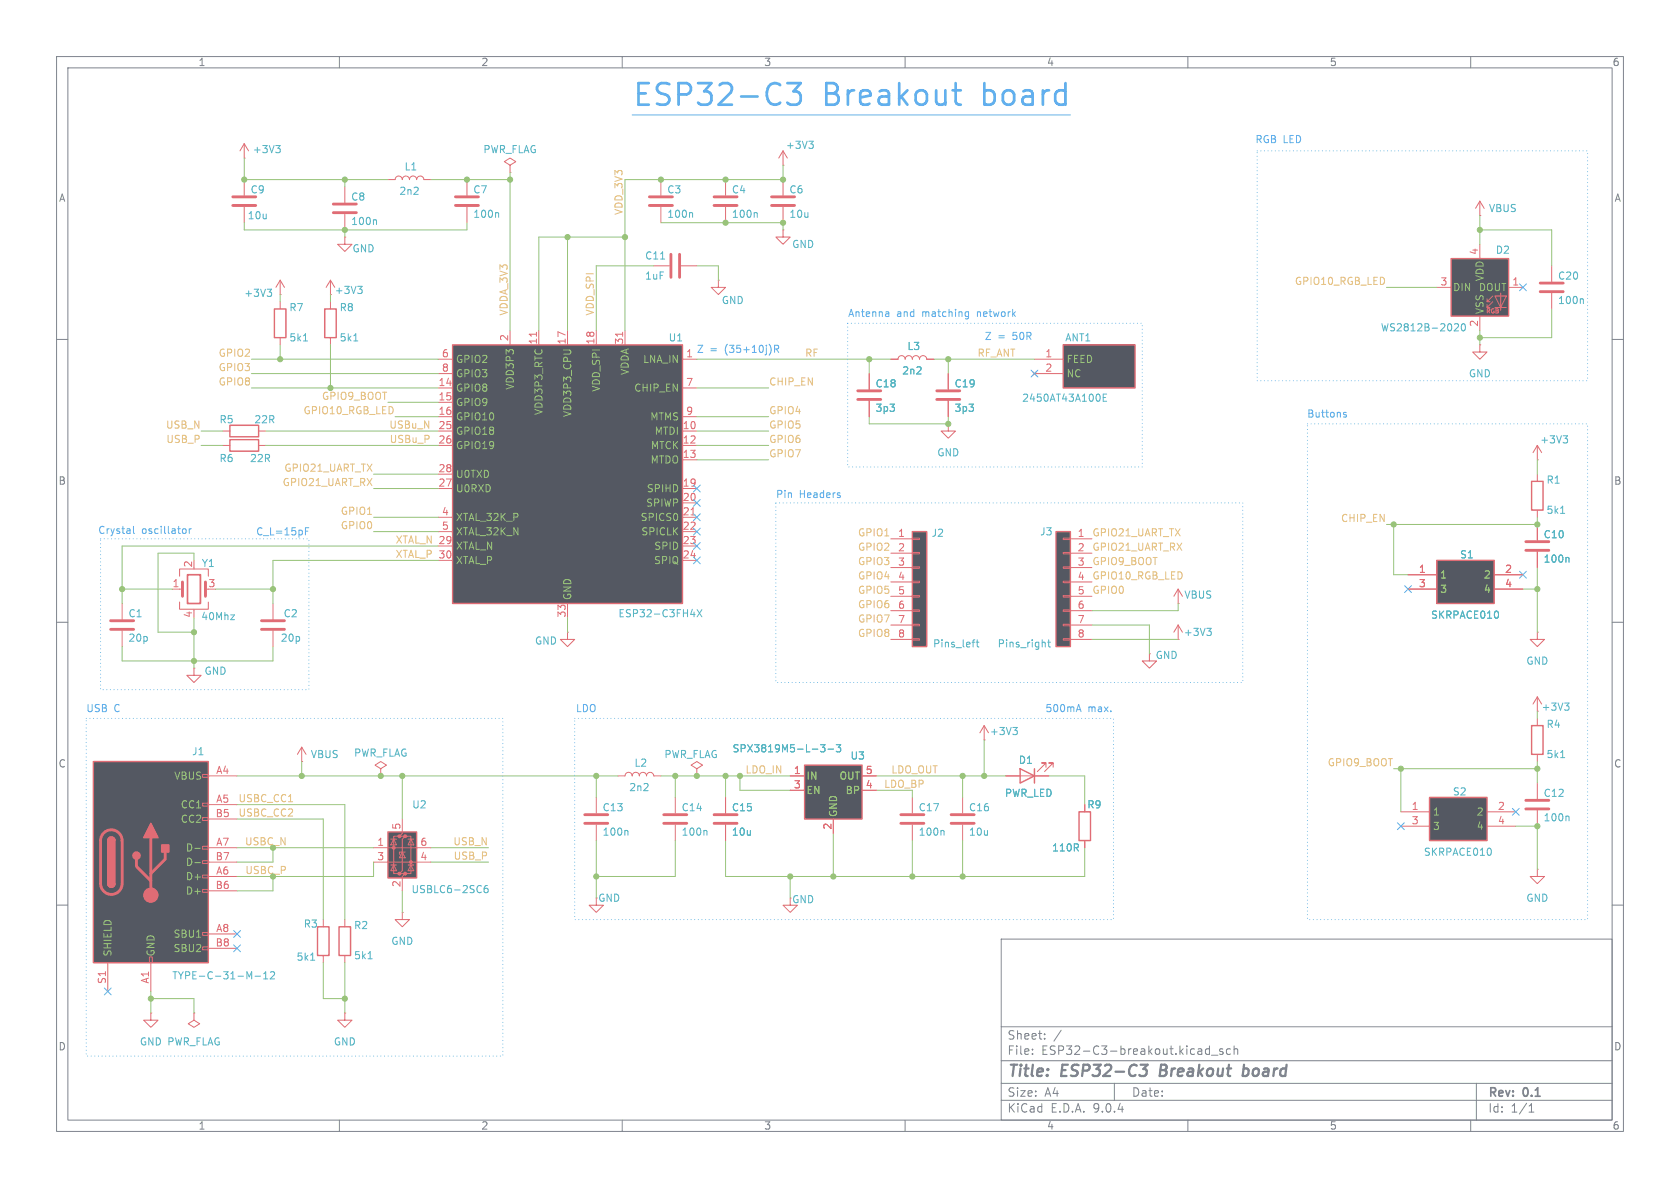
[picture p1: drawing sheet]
<svg xmlns="http://www.w3.org/2000/svg" width="297mm" height="210mm" viewBox="0 0 297 210" stroke-linecap="round" stroke-linejoin="round" font-family="sans-serif">
<g fill="none" stroke="#7f848e" stroke-width=".18">
<path d="M10 10h277v190h-277zM12 12h273v186h-273zM60 10v2M110 10v2M160 10v2M210 10v2M260 10v2M10 60h2M285 60h2M10 110h2M285 110h2M10 160h2"/>
<path d="M177 166h108v32h-108zM285 160h2M60 198v2M110 198v2M160 198v2M177 194.5h108M177 191.5h108M177 187.5h108M177 181.5h108M182.5 186.3v.1M182.5 185.5v.1M184.7 183.6v.1"/>
<path d="M184.7 182.8v.1M187.6 182.1l-1.3 2M197 191.5v3M210 198v2M213.2 186.3h.6M213.2 185.5h.6M213.8 184.9v1.5M214.2 186.5h1.1M216.2 185.5l-.4-.1-.2 .2 .1 .2 .5 .2v.3h-.6M217.5 185.5l-.4-.1-.3 .3v.4l.2 .2h.5M218.2 185.5l.2-.1 .3 .1 .1 .9M218.2 184.9v1.5"/>
<path d="M260 198v2M261 191.5v6.5M270.3 196.6h.9M270.3 195.5l.4-.4v1.5"/>
</g>
<path d="M201.6 188.2h1.3l-.8 .8h.3l.3 .2v.6l-.4 .4h-.6M205.3 188.2l-.3 2h.8M219.8 189l.2-.1 .6 .1M219.9 188.2l-.2 2M220.6 190a.66 .66 0 0 1-.9 .1" fill="none" stroke="#7f848e" stroke-width=".4"/>
<path d="M142.2 135.3h10.2v9.5h-10.2z" fill="#545862"/>
<path d="M142.2 135.3h10.2v9.5h-10.2zM180.3 135.9l2.6 1.3-2.6 1.2zM182.9 135.9v2.5M190.8 143.5h2v5.1h-2z" fill="none" stroke="#e06c75" stroke-width=".25"/>
<g fill="none" stroke="#e06c75" stroke-width=".18">
<path d="M167.6 74.9v1.3h1.3l-1.3 1.3-1.2-1.3h1.2M167.6 74.9h.1M34.3 118.1v1.3h1.3l-1.3 1.3-1.3-1.3h1.3M34.3 118.1h.1M139.7 137.2h2.5M139.7 139.7h2.5M152.4 137.2h2.5M152.4 139.7h2.5M174 130.8h.1M174 128.3l-.8 1.2M174 128.3l.8 1.2M174 128.3v2.5"/>
<path d="M177.8 137.2h7.6M184.9 135.6v-.7h-.8h.8l-1.5 1.5M186.2 135.6v-.7h-.8h.8l-1.5 1.5M147.3 144.8v2.5M161.3 141v2.8M161.3 145.8v2.8M170.2 141v2.8M170.2 145.8v2.8M191.8 148.6v1.3M26.7 179.1v1.2h1.2l-1.2 1.3-1.3-1.3h1.3M26.7 179.1h.1M34.3 179.1v1.2l-1 .7 1 .6 1-.6-1-.7"/>
<path d="M34.3 179.1h.1M61 179.1v1.2h1.2l-1.2 1.3-1.3-1.3h1.3M61 179.1h.1"/>
</g>
<path d="M145.1 131.6h.7l-.4 .5 .4 .1v.6l-.2 .1-.5-.1M146.4 132.4h1M147.8 131.6h.8l-.4 .5 .4 .1v.6l-.2 .1-.6-.1M179.1 128.6h.7l-.4 .5M179.6 129.1l.2 .2v.3l-.2 .3M166.7 146.8l.2 .2v.6" fill="none" stroke="#56b6c2" stroke-width=".18"/>
<path d="M159.3 144h4M159.3 145.5h4M168.1 144h4.1M168.1 145.5h4.1" fill="none" stroke="#e06c75" stroke-width=".51"/>
<path d="M16.5 134.6h20.3v35.6h-20.3z" fill="#545862"/>
<g fill="none" stroke="#e06c75" stroke-width=".18">
<path d="M261.6 38.1h.1M261.6 35.6l-.7 1.2M261.6 35.6l.8 1.2M261.6 35.6v2.5M274.3 47v2.8M274.3 51.8v2.8M261.6 61v1.2h1.3l-1.3 1.3-1.3-1.3h1.3M261.6 61h.1M48.3 106.7v2.8M48.3 111.5v2.8M35.8 136.9h1v.5h-1zM36.8 137.2h5.1"/>
<path d="M53.3 134.6h.1M53.3 132.1l-.7 1.3M53.3 132.1l.8 1.3M53.3 132.1v2.5M67.3 135.9l1-.6-1-.7-1 .7 1 .6v1.3M67.3 137.2h.1M35.8 142h1v.5h-1zM35.8 144.5h1v.5h-1zM35.8 149.6h1v.5h-1zM35.8 152.1h1v.6h-1zM35.8 154.7h1v.5h-1zM35.8 157.2h1v.5h-1z"/>
<path d="M36.8 142.2h5.1M36.8 144.8h5.1M36.8 149.9h5.1M36.8 152.4h5.1M36.8 154.9h5.1M36.8 157.5h5.1M128.3 141v2.8M128.3 145.8v2.8M139.7 158.8v1.2h1.3l-1.3 1.3-1.3-1.3h1.3M19 170.2v5.1M26.4 169.2h.5v1h-.5zM26.7 170.2v5.1"/>
<path d="M35.8 164.8h1v.6h-1zM35.8 167.4h1v.5h-1zM36.8 165.1h5.1M36.8 167.6h5.1M57.1 162.6v1.2M57.1 168.9v1.3M61 162.6v1.2M61 168.9v1.3M71.1 161.3v1.3h1.3l-1.3 1.2-1.3-1.2h1.3M71.1 161.3h.1"/>
</g>
<path d="M16.5 134.6h20.3v35.6h-20.3zM19 148.6a.64 .64 0 0 1 .7-.6 .64 .64 0 0 1 .6 .6M19 156.2a.64 .64 0 0 0 .7 .6 .64 .64 0 0 0 .6-.6M56.1 163.8h2.1v5.1h-2.1zM59.9 163.8h2.1v5.1h-2.1z" fill="none" stroke="#e06c75" stroke-width=".25"/>
<path d="M272.3 50h4.1M272.3 51.6h4.1M46.2 109.7h4.1M46.2 111.3h4.1M18.3 147.3a1.9 1.9 0 0 1 2.1-.5 1.9 1.9 0 0 1 1.2 1.8v7.6a1.91 1.91 0 0 1-1.9 1.9 1.91 1.91 0 0 1-1.9-1.9v-7.8l.2-.6zM24.1 151.9v1.3l2.6 2.5M26.7 148.1v10.1M29.2 150.6v1.3l-2.5 2.5M126.2 144h4.1M126.2 145.5h4.1" fill="none" stroke="#e06c75" stroke-width=".51"/>
<g fill="#e06c75" stroke="#e06c75" stroke-width=".25">
<path d="M19 148.6h1.3v7.6h-1.3z"/>
<path d="M19.2 148.1a.64 .64 0 0 1 .7-.1 .64 .64 0 0 1 .4 .6h-1.3z"/>
<path d="M19 156.2h1.3a.64 .64 0 0 1-.6 .6 .64 .64 0 0 1-.7-.6z"/>
<path d="M26.7 145.5l1.2 2.6h-2.5z"/>
<path d="M28.6 149.4h1.2v1.2h-1.2z"/>
<circle cx="24.1" cy="151.3" r=".63"/>
</g>
<circle cx="26.7" cy="158.2" r="1.27" fill="#e06c75" stroke="#e06c75" stroke-width=".18"/>
<path d="M34.4 150h1M34.4 152.5h1" fill="none" stroke="#98c379" stroke-width=".18"/>
<path d="M279.7 52.8l.2 .2v.7M45.1 172.6h1M46.6 173h.7M46.6 172.1l.4-.3v1.2M47.8 171.9l.5-.1 .2 .3-.7 .9h.7M54.9 169.7h.7M65.1 169.5h.7" fill="none" stroke="#56b6c2" stroke-width=".18"/>
<path d="M256.5 45.7h10.2v10.2h-10.2z" fill="#545862"/>
<g fill="none" stroke="#e06c75" stroke-width=".18">
<path d="M254 50.8h2.5M261.6 43.2v2.5M261.6 55.9v2.5M262.9 53.3h.5M262.9 54.4h.5M263.9 52.3l-1 1v-.5M263.9 53.3l-1 1.1v-.6M264.3 52.3h2l-1 2.1zM264.3 54.4h2M265.3 51.8v3.1M266.7 50.8h2.5M271.8 78.7l-.8 1.3"/>
<path d="M271.8 78.7l.7 1.3M271.8 78.7v2.6M271.8 81.3h.1M271.8 83.8v1.3M271.8 90.2v1.2M271.8 92.7v2.8M271.8 97.5v2.8M271.8 111.8v1.2h1.2l-1.2 1.3-1.3-1.3h1.3M271.8 111.8h.1M109.2 137.2h1.3a.64 .64 0 0 1 .6-.7 .64 .64 0 0 1 .7 .7 .64 .64 0 0 1 .6-.7 .64 .64 0 0 1 .6 .7 .64 .64 0 0 1 .7-.7 .64 .64 0 0 1 .6 .7 .64 .64 0 0 1 .6-.7 .64 .64 0 0 1 .7 .7h1.2M105.4 158.8v1.2h1.3l-1.3 1.3-1.3-1.3h1.3M105.4 141v2.8"/>
<path d="M105.4 145.8v2.8M119.4 141v2.8M119.4 145.8v2.8"/>
</g>
<path d="M256.5 45.7h10.2v10.2h-10.2zM270.8 85.1h2v5.1h-2z" fill="none" stroke="#e06c75" stroke-width=".25"/>
<path d="M257.1 57.3l.5-.1 .3 .4-.8 .9h.8M258.5 57.3l.1-.1a.68 .68 0 0 1 .5 .7 .68 .68 0 0 1-.5 .6l-.1-.1-.2-.4zM276.3 77h.8l-.4 .5M276.9 77.5l.2 .3v.3l-.2 .2M275.9 90.7h.7M277.2 98.5l.2 .2v.7M110.8 146.8l.2 .2v.6M124.8 146.8l.2 .2v.6" fill="none" stroke="#56b6c2" stroke-width=".18"/>
<path d="M269.7 95.8h4.1M269.7 97.3h4.1M103.4 144h4M103.4 145.5h4M117.3 144h4.1M117.3 145.5h4.1" fill="none" stroke="#e06c75" stroke-width=".51"/>
<path d="M68.6 147.1h5.1v8.1h-5.1z" fill="#545862"/>
<g fill="#e06c75" stroke="#e06c75" stroke-width=".18">
<circle cx="69.6" cy="149.9" r=".25"/>
<circle cx="70.6" cy="147.8" r=".25"/>
<circle cx="70.6" cy="154.4" r=".25"/>
<circle cx="71.6" cy="147.8" r=".25"/>
<circle cx="71.6" cy="154.4" r=".25"/>
<circle cx="72.6" cy="152.4" r=".25"/>
</g>
<g fill="none" stroke="#e06c75" stroke-width=".18">
<path d="M116.8 31.8v2.7M116.8 36.6v2.8M115.6 47h2.8M120.4 47h2.8M100.3 111.8v1.2h1.3l-1.3 1.3-1.2-1.3h1.2M100.3 111.8h.1M123.2 135.9l1-.6-1-.7-1 .7 1 .6v1.3M123.2 137.2h.1M66 149.9h10.2M66 152.4h10.2M69.1 152.9h1M69.1 148.3h1"/>
<path d="M69.6 148.3l.5 1.1h-1zM69.6 152.9l.5 1h-1zM70.6 147.8h-1v6.6h1M71.1 144.8v2.5l-.5 .5h1l-.5 .5v5.6l-.5 .5h1l-.5 .5v2.6M71.1 150.6l.5 1h-1zM71.6 150.6h-1v.4M71.6 147.8h1v6.6h-1M72.1 152.9h1.1M72.1 148.3h1.1M72.6 148.3l.6 1.1h-1.1zM72.6 152.9l.6 1h-1.1z"/>
</g>
<path d="M68.6 147.1h5.1v8.1h-5.1z" fill="none" stroke="#e06c75" stroke-width=".25"/>
<path d="M122.3 37.6l.1 .2v.6M116.8 45.8h.7M86.2 156.5l-.4 .1a.86 .86 0 0 0 0 1.2l.4-.1 .1-.4-.2-.3h-.3l-.2 .3" fill="none" stroke="#56b6c2" stroke-width=".18"/>
<path d="M114.8 34.8h4.1M114.8 36.3h4.1M118.6 45v4M120.1 45v4" fill="none" stroke="#e06c75" stroke-width=".51"/>
<path d="M80 61h40.6v45.7h-40.6z" fill="#545862"/>
<path d="M80 61h40.6v45.7h-40.6zM270.8 128.3h2v5.1h-2z" fill="none" stroke="#e06c75" stroke-width=".25"/>
<g fill="none" stroke="#e06c75" stroke-width=".18">
<path d="M68.6 31.8h1.2a.64 .64 0 0 1 .7-.7 .64 .64 0 0 1 .6 .7 .64 .64 0 0 1 .7-.7 .64 .64 0 0 1 .6 .7 .64 .64 0 0 1 .6-.7 .64 .64 0 0 1 .7 .7 .64 .64 0 0 1 .6-.7 .64 .64 0 0 1 .6 .7h1.3M82.5 31.8v2.7M82.5 36.6v2.8M90.2 29.2l1-.6-1-.7-1 .7 1 .6v1.3M90.2 30.5h.1M90.2 58.4v2.6M94.8 58.7v.7M95.2 58.4v2.6M100.3 58.4v2.6M105.4 58.4v2.6M110.1 58.7v.7M110.5 58.4v2.6"/>
<path d="M77.5 63.5h2.5M77.5 66h2.5M77.5 68.6h2.5M77.5 71.1h2.5M77.5 73.7h2.5M77.5 76.2h2.5M77.5 78.7h2.5M120.6 63.5h2.6M120.6 68.6h2.6M120.6 73.7h2.6M120.6 76.2h2.6M120.6 78.7h2.6"/>
<path d="M77.5 83.8h2.5M77.5 86.4h2.5M77.5 91.4h2.5M77.5 94h2.5M77.5 96.5h2.5M77.5 99.1h2.5M120.6 86.4h2.6M120.6 91.4h2.6M120.6 94h2.6M120.6 96.5h2.6M120.6 99.1h2.6M120.6 81.3h2.6"/>
<path d="M120.6 88.9h2.6M122.2 91h.7M100.3 106.7v2.5M271.8 125.7h.1M271.8 123.2l-.8 1.3M271.8 123.2l.7 1.3M271.8 123.2v2.5M271.8 127v1.3M271.8 133.4v1.2M271.8 153.7v1.2h1.2l-1.2 1.3-1.3-1.3h1.3M271.8 153.7h.1"/>
</g>
<path d="M88 37.6l.2 .2v.6M122.1 108.6h.8M122.7 108.2v.8M123.2 107.8l.9 1.2M124.1 107.8l-.9 1.2M275.9 133.9h.7M276.6 124.3h.8l-.4 .5M277.1 124.8l.3 .2v.3l-.3 .2" fill="none" stroke="#56b6c2" stroke-width=".18"/>
<path d="M80.5 34.8h4.1M80.5 36.3h4.1" fill="none" stroke="#e06c75" stroke-width=".51"/>
<path d="M254 99.1h10.2v7.6h-10.2z" fill="#545862"/>
<path d="M254 99.1h10.2v7.6h-10.2z" fill="none" stroke="#e06c75" stroke-width=".25"/>
<path d="M248.9 101.6h5.1M248.9 104.1h5.1M264.2 101.6h5M264.2 104.1h5" fill="none" stroke="#e06c75" stroke-width=".18"/>
<path d="M264.9 108.3v.7" fill="none" stroke="#56b6c2" stroke-width=".18"/>
<path d="M252.7 141h10.2v7.6h-10.2z" fill="#545862"/>
<path d="M252.7 141h10.2v7.6h-10.2z" fill="none" stroke="#e06c75" stroke-width=".25"/>
<path d="M203.2 115.6v1.2h1.3l-1.3 1.3-1.3-1.3h1.3M203.2 115.6h.1M271.8 138.4v2.8M247.6 143.5h5.1M247.6 146.1h5.1M262.9 143.5h5.1M262.9 146.1h5.1M271.8 143.3v2.8" fill="none" stroke="#e06c75" stroke-width=".18"/>
<path d="M263.6 150.2v.8M277.2 144.3l.2 .1v.7" fill="none" stroke="#56b6c2" stroke-width=".18"/>
<path d="M269.7 141.5h4.1M269.7 143h4.1" fill="none" stroke="#e06c75" stroke-width=".51"/>
<path d="M186.7 94h2.5v20.3h-2.5z" fill="#545862"/>
<path d="M186.7 94h2.5v20.3h-2.5z" fill="none" stroke="#e06c75" stroke-width=".25"/>
<g fill="none" stroke="#e06c75" stroke-width=".18">
<path d="M188 95.1h1.2v.3h-1.2zM188 97.7h1.2v.2h-1.2zM189.2 95.3h3.8M189.2 97.8h3.8M188 100.2h1.2v.3h-1.2zM188 102.7h1.2v.3h-1.2zM188 105.3h1.2v.2h-1.2zM188 107.8h1.2v.3h-1.2zM188 110.4h1.2v.2h-1.2zM188 112.9h1.2v.3h-1.2zM189.2 100.3h3.8M189.2 102.9h3.8"/>
<path d="M189.2 105.4h3.8M189.2 108h3.8M189.2 110.5h3.8M189.2 113h3.8M208.3 106.7h.1M208.3 113h.1M208.3 104.1l-.8 1.3M208.3 104.1l.7 1.3M208.3 104.1v2.6M208.3 110.5v2.5M208.3 110.5l-.8 1.3M208.3 110.5l.7 1.3"/>
</g>
<path d="M184.6 113.5l.2 .2v.7M185.2 113.5h.5M185.4 113.1v1.1l.3 .2M213.3 111.1h.8l-.4 .5M213.9 111.6l.2 .2v.3l-.2 .2" fill="none" stroke="#56b6c2" stroke-width=".18"/>
<path d="M161.3 94h2.5v20.3h-2.5z" fill="#545862"/>
<path d="M57.4 54.6h2v5.1h-2zM40.6 77.7h5.1v2.1h-5.1zM161.3 94h2.5v20.3h-2.5z" fill="none" stroke="#e06c75" stroke-width=".25"/>
<g fill="none" stroke="#e06c75" stroke-width=".18">
<path d="M43.2 31.8v2.7M43.2 36.6v2.8M128.3 31.8v2.7M128.3 36.6v2.8M138.4 31.8v2.7M138.4 36.6v2.8M58.4 53.3v1.3M58.4 59.7v1.3M138.4 40.6v1.3h1.3l-1.3 1.3-1.2-1.3h1.2M138.4 40.6h.1M39.4 78.7h1.2M45.7 78.7h1.3"/>
<path d="M157.5 95.3h3.8M157.5 97.8h3.8M161.3 95.1h1.3v.3h-1.3zM161.3 97.7h1.3v.2h-1.3zM21.6 106.7v2.8M21.6 111.5v2.8M30.5 104.1h1.8M31.7 101.9v-1.3h5.1v1.3M31.7 106.4v1.3h5.1v-1.3M34.3 107.7v.3M157.5 100.3h3.8M157.5 102.9h3.8"/>
<path d="M157.5 105.4h3.8M157.5 108h3.8M157.5 110.5h3.8M157.5 113h3.8M161.3 100.2h1.3v.3h-1.3zM161.3 102.7h1.3v.3h-1.3zM161.3 105.3h1.3v.2h-1.3zM161.3 107.8h1.3v.3h-1.3zM161.3 110.4h1.3v.2h-1.3zM161.3 112.9h1.3v.3h-1.3z"/>
</g>
<path d="M133.7 37.6l.2 .2v.6M62.5 60.3h.8M40.8 108.7h.7l-.7 .8h.7M171.9 113.5h.4M172.2 113.1h.1M172.6 113.5h.5M172.8 113.1v1.1l.3 .2" fill="none" stroke="#56b6c2" stroke-width=".18"/>
<path d="M41.1 34.8h4.1M41.1 36.3h4.1M126.2 34.8h4.1M126.2 36.3h4.1M136.4 34.8h4.1M136.4 36.3h4.1M19.6 109.7h4M19.6 111.3h4M32.3 102.9v2.5M36.3 102.9v2.5" fill="none" stroke="#e06c75" stroke-width=".51"/>
<path d="M33.1 101.6h2.3v5.1h-2.3z" fill="none" stroke="#e06c75" stroke-width=".3"/>
<path d="M188 61h12.7v7.6h-12.7z" fill="#545862"/>
<path d="M48.5 54.6h2v5.1h-2zM40.6 75.2h5.1v2h-5.1zM188 61h12.7v7.6h-12.7z" fill="none" stroke="#e06c75" stroke-width=".25"/>
<g fill="none" stroke="#e06c75" stroke-width=".18">
<path d="M43.2 27.9h.1M43.2 25.4l-.8 1.3M43.2 25.4l.7 1.3M43.2 25.4v2.5M61 33v2.8M61 37.8v2.8M138.4 29.2h.1M138.4 26.7l-.7 1.2M138.4 26.7l.8 1.2M138.4 26.7v2.5M49.5 52.1h.1M49.5 49.5l-.7 1.3"/>
<path d="M49.5 49.5l.8 1.3M49.5 49.5v2.6M49.5 53.3v1.3M49.5 59.7v1.3M58.4 52.1h.1M58.4 49.5l-.7 1.3M58.4 49.5l.8 1.3M58.4 49.5v2.6M61 41.9v1.3h1.2l-1.2 1.3-1.3-1.3h1.3M61 41.9h.1M127 49.5v1.3h1.3l-1.3 1.3-1.3-1.3h1.3M127 49.5h.1"/>
<path d="M39.4 76.2h1.2M45.7 76.2h1.3M153.7 66v2.8M153.7 70.9v2.8M157.5 63.5h1.2a.64 .64 0 0 1 .7-.6 .64 .64 0 0 1 .6 .6 .64 .64 0 0 1 .7-.6 .64 .64 0 0 1 .6 .6 .64 .64 0 0 1 .6-.6 .64 .64 0 0 1 .7 .6 .64 .64 0 0 1 .6-.6 .64 .64 0 0 1 .6 .6h1.3M167.6 66v2.8M167.6 70.9v2.8M182.5 65.7l.8 .7M182.9 63.5h5.1M182.9 66h5.1M183.3 65.7l-.8 .7M271.8 92.7v2.8"/>
<path d="M271.8 97.5v2.8M248.9 101.6h5.1M248.9 104.1h5.1M264.2 101.6h5M264.2 104.1h5M139.7 137.2h2.5M139.7 139.7h2.5M152.4 137.2h2.5M152.4 139.7h2.5M177.8 137.2h2.5M182.9 137.2h2.5M128.3 141v2.8"/>
<path d="M128.3 145.8v2.8M147.3 144.8v2.5M191.8 148.6v1.3"/>
</g>
<g fill="none" stroke="#56b6c2" stroke-width=".18">
<path d="M48.8 25.7h.7l-.4 .5M49.3 26.2l.2 .3v.3l-.2 .2M66.4 38.8l.2 .2v.7M143 25h.8l-.4 .4M143.5 25.4l.3 .3v.3l-.3 .2M47.2 51.1h.8l-.4 .5M47.8 51.6l.2 .3v.3l-.2 .2M63.2 50.6h.8l-.4 .5M63.8 51.1l.2 .2v.3l-.2 .3M53.6 60.3h.8M195 70.3h.5M195.6 69.7h-.6v1.2h.6"/>
<path d="M277.2 98.5l.2 .2v.7M264.9 108.3v.7M145.1 131.6h.7l-.4 .5 .4 .1v.6l-.2 .1-.5-.1M146.4 132.4h1M147.8 131.6h.8l-.4 .5 .4 .1v.6l-.2 .1-.6-.1"/>
</g>
<path d="M58.9 36.1h4.1M58.9 37.6h4.1M151.6 69.1h4.1M151.6 70.6h4.1M165.6 69.1h4.1M165.6 70.6h4.1" fill="none" stroke="#e06c75" stroke-width=".51"/>
<g fill="none" stroke="#61afef" stroke-width=".18">
<path d="M111.8 20.3h77.4M157 55.1l.1 .2v.7M157.1 55.9l-.4 .1M157.1 55.4l-.4 .1M170.7 55.9h.5M170.7 55.2h.5M171.2 55.1v1l-.1 .2-.3 .1M268.6 50.2l1.2 1.2M269.8 50.2l-1.2 1.2M136.9 61.7l.6-.1 .2-.1-.1-.3-.7-.2v1.3M137.2 61.7l.5 .6M182.3 65.4l1.2 1.2"/>
<path d="M183.5 65.4l-1.2 1.2M237.5 73.1l.6 .4-.2 .2h-.4M238 72.9h-.3l-.2 .2M23.6 93v1.1l.2 .2M32.5 93.5h.3l.1 .2v.5l-.4 .1M33.5 93.5v.8M33.8 93.5l-.3 .2M54 93.9h.4M54 93.3h.6M122.6 88.3l1.2 1.2M122.6 98.5l1.2 1.2M122.6 95.9l1.2 1.2"/>
<path d="M122.6 93.4l1.2 1.2M122.6 90.8l1.2 1.2M122.6 85.8l1.2 1.2M123.8 88.3l-1.2 1.2M123.8 98.5l-1.2 1.2M123.8 95.9l-1.2 1.2M123.8 93.4l-1.2 1.2M123.8 90.8l-1.2 1.2M123.8 85.8l-1.2 1.2M148.5 87.6v.3M248.3 103.5l1.2 1.2M249.5 103.5l-1.2 1.2"/>
<path d="M268.6 101l1.2 1.2M269.8 101l-1.2 1.2M190.4 125.4h.6M190.7 124.5l.4 1.3M247 145.4l1.3 1.3M248.3 145.4l-1.3 1.3M267.4 142.9l1.2 1.2M268.6 142.9l-1.2 1.2M18.4 174.7l1.3 1.2M19.7 174.7l-1.3 1.2M41.3 167l1.2 1.2M41.3 164.5l1.2 1.2"/>
<path d="M42.5 167l-1.2 1.2M42.5 164.5l-1.2 1.2"/>
</g>
<g fill="none" stroke="#98c379" stroke-width=".18">
<path d="M43.2 39.4v1.2h39.3v-1.2M43.2 27.9v3.9h25.4M61 31.8v1.2M76.2 31.8h14M90.2 30.5v27.9M116.8 39.4h21.6v1.2M138.4 29.2v2.6h-27.9v26.6M261.6 38.1v5.1M49.5 52.1v1.2M58.4 52.1v1.2M61 40.6v1.3M100.3 41.9v16.5"/>
<path d="M110.5 41.9h-15.3v16.5M115.6 47h-10.2v11.4M123.2 47h3.8v2.5M245.1 50.8h8.9M261.6 40.6h12.7v6.4M261.6 58.4v2.6M274.3 54.6v5.1h-12.7M35.6 76.2h3.8M35.6 78.7h3.8M44.4 63.5h33.1M44.4 68.6h33.1M44.4 66h33.1"/>
<path d="M47 76.2h30.5M47 78.7h30.5M49.5 61v2.5M58.4 61v7.6M68.6 71.1h8.9M69.8 73.7h7.7M123.2 76.2h12.7M123.2 78.7h12.7M123.2 73.7h12.7M123.2 63.5h34.3M123.2 68.6h12.7M153.7 73.7v1.2h13.9v-1.2"/>
<path d="M153.7 63.5v2.5M165.1 63.5h17.8M167.6 63.5v2.5M34.3 99.1v-1.3h-6.4v14h6.4M66 83.8h11.5M66 86.4h11.5M66 94h11.5M66 91.4h11.5M77.5 99.1h-29.2v7.6M77.5 96.5h-55.9v10.2M123.2 81.3h12.7M246.4 92.7v8.9h2.5"/>
<path d="M271.8 91.4v1.3h-26.7M271.8 81.3v2.5M21.6 114.3v2.5h26.7v-2.5M21.6 104.1h8.9M34.3 109.2v8.9M38.1 104.1h10.2M100.3 109.2v2.6M193 110.5h10.2v5.1M193 113h15.3M208.3 106.7v1.3h-15.3M269.2 104.1h2.6M271.8 100.3v11.5"/>
<path d="M41.9 137.2h67.3M53.3 134.6v2.6M71.1 137.2v7.6M105.4 137.2v3.8M116.8 137.2h22.9M119.4 137.2v3.8M128.3 137.2v3.8M130.8 137.2v2.5h8.9M154.9 137.2h22.9M154.9 139.7h6.4v1.3M170.2 137.2v3.8M174 130.8v6.4"/>
<path d="M185.4 137.2h6.4v5M246.4 135.9h25.4M247.6 135.9v7.6M271.8 125.7v1.3M271.8 134.6v3.8M41.9 142.2h19.1v20.4M41.9 149.9h24.1M41.9 144.8h15.2v17.8M48.3 149.9v2.5h-6.4M48.3 154.9v2.6h-6.4M66 152.4v2.5h-24.1M71.1 157.5v3.8"/>
<path d="M76.2 149.9h10.2M76.2 152.4h10.2M105.4 148.6v10.2M119.4 148.6v6.3h-14M128.3 148.6v6.3h63.5v-5M139.7 154.9v3.9M147.3 147.3v7.6M161.3 148.6v6.3M170.2 148.6v6.3M268 146.1h3.8v7.6M26.7 176.5h7.6v2.6M26.7 175.3v3.8"/>
<path d="M57.1 170.2v6.3h3.9M61 170.2v8.9"/>
</g>
<path d="M139.2 14.7h2.4l-1.3 1.4a1.03 1.03 0 0 1 1.3 .8v.9l-.4 .5-.4 .2h-1.1l-.5-.4M168.4 16h1.5M168.9 14.7v3.3l.2 .3 .8 .2" fill="none" stroke="#61afef" stroke-width=".48"/>
<path d="M222.2 26.7h58.5v40.6h-58.5zM149.9 57.2h52v25.4h-52zM231.1 74.9h49.6v87.7h-49.6zM17.8 95.3h36.8v26.6h-36.8zM137.2 88.9h82.5v31.8h-82.5zM15.2 127h73.7v59.7h-73.7zM101.6 127h95.2v35.6h-95.2z" fill="none" stroke="#61afef" stroke-width=".18" stroke-dasharray="0 .6"/>
<g fill="#98c379" stroke="#98c379" stroke-width=".18">
<circle cx="167.6" cy="63.5" r=".46"/>
<circle cx="153.7" cy="63.5" r=".46"/>
<circle cx="116.8" cy="31.8" r=".46"/>
<circle cx="138.4" cy="31.8" r=".46"/>
<circle cx="128.3" cy="31.8" r=".46"/>
<circle cx="138.4" cy="39.4" r=".46"/>
<circle cx="261.6" cy="59.7" r=".46"/>
<circle cx="246.4" cy="92.7" r=".46"/>
<circle cx="261.6" cy="40.6" r=".46"/>
<circle cx="139.7" cy="154.9" r=".46"/>
<circle cx="147.3" cy="154.9" r=".46"/>
<circle cx="161.3" cy="154.9" r=".46"/>
<circle cx="170.2" cy="154.9" r=".46"/>
<circle cx="167.6" cy="74.9" r=".46"/>
<circle cx="174" cy="137.2" r=".46"/>
<circle cx="170.2" cy="137.2" r=".46"/>
<circle cx="271.8" cy="146.1" r=".46"/>
<circle cx="247.6" cy="135.9" r=".46"/>
<circle cx="271.8" cy="135.9" r=".46"/>
<circle cx="271.8" cy="104.1" r=".46"/>
<circle cx="271.8" cy="92.7" r=".46"/>
<circle cx="82.5" cy="31.8" r=".46"/>
<circle cx="90.2" cy="31.8" r=".46"/>
<circle cx="128.3" cy="39.4" r=".46"/>
<circle cx="100.3" cy="41.9" r=".46"/>
<circle cx="110.5" cy="41.9" r=".46"/>
<circle cx="105.4" cy="154.9" r=".46"/>
<circle cx="67.3" cy="137.2" r=".46"/>
<circle cx="71.1" cy="137.2" r=".46"/>
<circle cx="53.3" cy="137.2" r=".46"/>
<circle cx="105.4" cy="137.2" r=".46"/>
<circle cx="123.2" cy="137.2" r=".46"/>
<circle cx="119.4" cy="137.2" r=".46"/>
<circle cx="128.3" cy="137.2" r=".46"/>
<circle cx="48.3" cy="104.1" r=".46"/>
<circle cx="34.3" cy="111.8" r=".46"/>
<circle cx="130.8" cy="137.2" r=".46"/>
<circle cx="26.7" cy="176.5" r=".46"/>
<circle cx="21.6" cy="104.1" r=".46"/>
<circle cx="34.3" cy="116.8" r=".46"/>
<circle cx="61" cy="176.5" r=".46"/>
<circle cx="58.4" cy="68.6" r=".46"/>
<circle cx="49.5" cy="63.5" r=".46"/>
<circle cx="43.2" cy="31.8" r=".46"/>
<circle cx="61" cy="31.8" r=".46"/>
<circle cx="61" cy="40.6" r=".46"/>
</g>
<g font-size="5.3" fill="#61afef">
<text x="111.6" y="19.4">ESP32-C3</text>
<text x="145.5" y="19.4">Breakout</text>
<text x="174.1" y="19.4">board</text>
</g>
<g font-size="2.8" fill="#7f848e">
<text x="178" y="190.9">Title:</text>
<text x="187.7" y="190.9">ESP32-C3</text>
<text x="205.9" y="190.9">Breakout</text>
<text x="221.4" y="190.9">board</text>
</g>
<g font-size="2.1" fill="#7f848e">
<text x="178" y="184">Sheet:</text>
<text x="178" y="186.7">File:</text>
<text x="184.1" y="186.7">ESP32-C3-breakout.kicad_sch</text>
<text x="178" y="196.9">KiCad</text>
<text x="178" y="194.1">Size:</text>
<text x="184.7" y="194.1">A4</text>
<text x="185.7" y="196.9">E.D.A.</text>
<text x="193.3" y="196.9">9.0.4</text>
<text x="200" y="194.1">Date:</text>
<text x="263" y="194.3">Rev:</text>
<text x="263" y="196.9">Id:</text>
<text x="267.1" y="196.9">1/1</text>
<text x="269.4" y="194.3">0.1</text>
</g>
<g font-size="1.8" fill="#7f848e">
<text x="35" y="11.9">1</text>
<text x="85" y="11.9">2</text>
<text x="135" y="11.9">3</text>
<text x="185" y="11.9">4</text>
<text x="235" y="11.9">5</text>
<text x="285" y="11.9">6</text>
<text x="10.3" y="35.9">A</text>
<text x="285.3" y="35.9">A</text>
<text x="10.3" y="85.9">B</text>
<text x="285.3" y="85.9">B</text>
<text x="10.3" y="135.9">C</text>
<text x="285.3" y="135.9">C</text>
<text x="10.3" y="185.9">D</text>
<text x="285.3" y="185.9">D</text>
<text x="35" y="199.9">1</text>
<text x="85" y="199.9">2</text>
<text x="135" y="199.9">3</text>
<text x="185" y="199.9">4</text>
<text x="235" y="199.9">5</text>
<text x="285" y="199.9">6</text>
</g>
<g font-size="1.8" fill="#56b6c2">
<text x="44.6" y="27.3">+3V3</text>
<text x="85.4" y="27.3">PWR_FLAG</text>
<text x="138.8" y="26.5">+3V3</text>
<text x="44.2" y="34.4">C9</text>
<text x="62" y="35.7">C8</text>
<text x="70.5" y="34.6">2n2</text>
<text x="71.4" y="30.3">L1</text>
<text x="83.6" y="34.4">C7</text>
<text x="117.9" y="34.4">C3</text>
<text x="129.3" y="34.4">C4</text>
<text x="139.5" y="34.4">C6</text>
<text x="43.7" y="39">10u</text>
<text x="62" y="40">100n</text>
<text x="83.6" y="38.7">100n</text>
<text x="117.9" y="38.7">100n</text>
<text x="129.3" y="38.7">100n</text>
<text x="139.5" y="38.7">10u</text>
<text x="263.1" y="37.7">VBUS</text>
<text x="62.2" y="44.8">GND</text>
<text x="114" y="46.1">C11</text>
<text x="139.9" y="44">GND</text>
<text x="264.3" y="45.1">D2</text>
<text x="43.1" y="52.7">+3V3</text>
<text x="59.1" y="52.2">+3V3</text>
<text x="113.9" y="49.6">1uF</text>
<text x="127.5" y="53.9">GND</text>
<text x="275.3" y="53.9">100n</text>
<text x="275.3" y="49.6">C20</text>
<text x="51.1" y="55.2">R7</text>
<text x="60" y="55.2">R8</text>
<text x="244" y="58.8">WS2812B-2020</text>
<text x="51.1" y="60.6">5k1</text>
<text x="60" y="60.6">5k1</text>
<text x="118.1" y="60.6">U1</text>
<text x="160.3" y="62.1">L3</text>
<text x="188.2" y="60.6">ANT1</text>
<text x="154.7" y="68.7">C18</text>
<text x="159.4" y="66.4">2n2</text>
<text x="168.7" y="68.7">C19</text>
<text x="180.6" y="71.2">2450AT43A100E</text>
<text x="259.6" y="66.9">GND</text>
<text x="38.7" y="75">R5</text>
<text x="44.9" y="75">22R</text>
<text x="154.7" y="73">3p3</text>
<text x="168.7" y="73">3p3</text>
<text x="38.7" y="81.9">R6</text>
<text x="44.1" y="81.9">22R</text>
<text x="165.6" y="80.9">GND</text>
<text x="272.2" y="78.6">+3V3</text>
<text x="273.3" y="85.7">R1</text>
<text x="164.6" y="95.1">J2</text>
<text x="183.8" y="94.8">J3</text>
<text x="272.8" y="95.4">C10</text>
<text x="273.3" y="91">5k1</text>
<text x="35.6" y="100.4">Y1</text>
<text x="258" y="98.9">S1</text>
<text x="272.8" y="99.7">100n</text>
<text x="209.3" y="106">VBUS</text>
<text x="22.6" y="109.3">C1</text>
<text x="22.6" y="113.6">20p</text>
<text x="35.5" y="109.8">40Mhz</text>
<text x="49.5" y="113.6">20p</text>
<text x="50" y="109.3">C2</text>
<text x="109.2" y="109.3">ESP32-C3FH4X</text>
<text x="209.2" y="112.6">+3V3</text>
<text x="252.9" y="109.6">SKRPACE010</text>
<text x="36.1" y="119.5">GND</text>
<text x="94.5" y="114.1">GND</text>
<text x="164.9" y="114.7">Pins_left</text>
<text x="176.3" y="114.7">Pins_right</text>
<text x="204.2" y="116.7">GND</text>
<text x="269.7" y="117.7">GND</text>
<text x="272.4" y="125.8">+3V3</text>
<text x="174.9" y="130.1">+3V3</text>
<text x="273.3" y="128.9">R4</text>
<text x="33.9" y="133.7">J1</text>
<text x="54.9" y="134.2">VBUS</text>
<text x="62.5" y="134">PWR_FLAG</text>
<text x="112.1" y="135.7">L2</text>
<text x="117.4" y="134.2">PWR_FLAG</text>
<text x="129.4" y="133.2">SPX3819M5-L-3-3</text>
<text x="150.3" y="134.5">U3</text>
<text x="180" y="135.2">D1</text>
<text x="273.3" y="134.2">5k1</text>
<text x="72.8" y="143.1">U2</text>
<text x="106.4" y="143.6">C13</text>
<text x="111.1" y="140.1">2n2</text>
<text x="120.4" y="143.6">C14</text>
<text x="129.3" y="143.6">C15</text>
<text x="162.3" y="143.6">C17</text>
<text x="171.2" y="143.6">C16</text>
<text x="177.6" y="141.1">PWR_LED</text>
<text x="256.8" y="140.8">S2</text>
<text x="272.8" y="141.1">C12</text>
<text x="106.4" y="147.9">100n</text>
<text x="120.4" y="147.9">100n</text>
<text x="129.3" y="147.9">10u</text>
<text x="162.3" y="147.9">100n</text>
<text x="171.2" y="147.9">10u</text>
<text x="272.8" y="145.4">100n</text>
<text x="185.9" y="150.7">110R</text>
<text x="251.6" y="151.5">SKRPACE010</text>
<text x="72.7" y="158.1">USBLC6-2SC6</text>
<text x="105.7" y="159.6">GND</text>
<text x="139.9" y="159.9">GND</text>
<text x="269.7" y="159.6">GND</text>
<text x="53.6" y="164.2">R3</text>
<text x="62.5" y="164.4">R2</text>
<text x="69.1" y="167.2">GND</text>
<text x="30.4" y="173.3">TYPE-C-31-M-12</text>
<text x="52.3" y="170">5k1</text>
<text x="62.5" y="169.8">5k1</text>
<text x="24.6" y="185">GND PWR_FLAG</text>
<text x="58.9" y="185">GND</text>
</g>
<g font-size="1.8" fill="#61afef">
<text x="221.8" y="25.5">RGB LED</text>
<text x="149.8" y="56.2">Antenna</text>
<text x="158.5" y="56.2">and</text>
<text x="163.1" y="56.2">matching</text>
<text x="173" y="56.2">network</text>
<text x="123.1" y="62.6">Z</text>
<text x="125.5" y="62.6">=</text>
<text x="128.2" y="62.6">(35+10j)R</text>
<text x="174" y="60.3">Z</text>
<text x="176.4" y="60.3">=</text>
<text x="179.1" y="60.3">50R</text>
<text x="231" y="74">Buttons</text>
<text x="137.1" y="88.2">Pin</text>
<text x="141.3" y="88.2">Headers</text>
<text x="17.3" y="94.6">Crystal</text>
<text x="25" y="94.6">oscillator</text>
<text x="45.2" y="94.8">C_L=15pF</text>
<text x="15.2" y="126.1">USB</text>
<text x="20.1" y="126.1">C</text>
<text x="101.7" y="126.1">LDO</text>
<text x="184.7" y="126.1">500mA</text>
<text x="192.3" y="126.1">max.</text>
</g>
<g font-size="1.8" fill="#e5c07b">
<text x="110.1" y="38.1" transform="rotate(-90 110.1 38.1)">VDD_3V3</text>
<text x="228.8" y="50.5">GPIO10_RGB_LED</text>
<text x="89.8" y="55.9" transform="rotate(-90 89.8 55.9)">VDDA_3V3</text>
<text x="105.1" y="55.9" transform="rotate(-90 105.1 55.9)">VDD_SPI</text>
<text x="38.6" y="63.2">GPIO2</text>
<text x="38.6" y="65.7">GPIO3</text>
<text x="142.2" y="63.2">RF</text>
<text x="172.7" y="63.2">RF_ANT</text>
<text x="38.6" y="68.2">GPIO8</text>
<text x="56.8" y="70.8">GPIO9_BOOT</text>
<text x="135.9" y="68.2">CHIP_EN</text>
<text x="29.2" y="75.9">USB_N</text>
<text x="53.6" y="73.3">GPIO10_RGB_LED</text>
<text x="68.7" y="75.9">USBu_N</text>
<text x="135.9" y="73.3">GPIO4</text>
<text x="135.9" y="75.9">GPIO5</text>
<text x="29.3" y="78.4">USB_P</text>
<text x="50.2" y="83.5">GPIO21_UART_TX</text>
<text x="68.8" y="78.4">USBu_P</text>
<text x="135.9" y="80.9">GPIO7</text>
<text x="135.9" y="78.4">GPIO6</text>
<text x="49.9" y="86">GPIO21_UART_RX</text>
<text x="60.2" y="91.1">GPIO1</text>
<text x="60.2" y="93.6">GPIO0</text>
<text x="151.6" y="94.9">GPIO1</text>
<text x="193" y="94.9">GPIO21_UART_TX</text>
<text x="237" y="92.4">CHIP_EN</text>
<text x="69.8" y="96.2">XTAL_N 29</text>
<text x="69.8" y="98.7">XTAL_P 30</text>
<text x="151.6" y="100">GPIO3</text>
<text x="151.6" y="97.4">GPIO2</text>
<text x="193" y="100">GPIO9_BOOT</text>
<text x="193" y="97.4">GPIO21_UART_RX</text>
<text x="151.6" y="105.1">GPIO5</text>
<text x="151.6" y="102.5">GPIO4</text>
<text x="151.6" y="107.6">GPIO6</text>
<text x="193" y="102.5">GPIO10_RGB_LED</text>
<text x="193" y="105.1">GPIO0</text>
<text x="151.6" y="110.1">GPIO7</text>
<text x="151.6" y="112.7">GPIO8</text>
<text x="131.7" y="136.8">LDO_IN</text>
<text x="157.5" y="136.8">LDO_OUT</text>
<text x="234.6" y="135.5">GPIO9_BOOT</text>
<text x="42.1" y="141.9">USBC_CC1</text>
<text x="156.2" y="139.4">LDO_BP</text>
<text x="42.1" y="144.4">USBC_CC2</text>
<text x="80" y="149.5">USB_N</text>
<text x="80.1" y="152.1">USB_P</text>
</g>
<g font-size="1.8" fill="#e06c75">
<text x="261.4" y="45.2" transform="rotate(-90 261.4 45.2)">4</text>
<text x="254.6" y="50.5">3</text>
<text x="267.3" y="50.5">1</text>
<text x="261.4" y="57.9" transform="rotate(-90 261.4 57.9)">2</text>
<text x="78" y="63.2">6</text>
<text x="78" y="65.8">8</text>
<text x="89.9" y="60.4" transform="rotate(-90 89.9 60.4)">2</text>
<text x="95" y="61" transform="rotate(-90 95 61)">11</text>
<text x="100.1" y="61" transform="rotate(-90 100.1 61)">17</text>
<text x="105.2" y="61" transform="rotate(-90 105.2 61)">18</text>
<text x="110.2" y="61" transform="rotate(-90 110.2 61)">31</text>
<text x="121.2" y="63.2">1</text>
<text x="184.7" y="63.2">1</text>
<text x="184.7" y="65.8">2</text>
<text x="77.4" y="68.3">14</text>
<text x="77.4" y="70.9">15</text>
<text x="121.2" y="68.3">7</text>
<text x="77.4" y="73.4">16</text>
<text x="77.4" y="75.9">25</text>
<text x="120.6" y="75.9">10</text>
<text x="121.2" y="73.4">9</text>
<text x="77.4" y="78.5">26</text>
<text x="77.4" y="83.6">28</text>
<text x="120.6" y="78.5">12</text>
<text x="120.6" y="81">13</text>
<text x="77.4" y="86.1">27</text>
<text x="120.6" y="86.1">19</text>
<text x="120.6" y="88.6">20</text>
<text x="78" y="91.2">4</text>
<text x="78" y="93.7">5</text>
<text x="120.6" y="91.2">21</text>
<text x="120.6" y="93.7">22</text>
<text x="158.7" y="95">1</text>
<text x="190.4" y="95">1</text>
<text x="34" y="100.4" transform="rotate(-90 34 100.4)">2</text>
<text x="120.6" y="96.3">23</text>
<text x="120.6" y="98.8">24</text>
<text x="158.7" y="97.5">2</text>
<text x="158.7" y="100.1">3</text>
<text x="190.4" y="97.5">2</text>
<text x="190.4" y="100.1">3</text>
<text x="250.8" y="101.3">1</text>
<text x="266" y="101.3">2</text>
<text x="30.4" y="103.9">1</text>
<text x="36.8" y="103.9">3</text>
<text x="158.7" y="102.6">4</text>
<text x="158.7" y="105.2">5</text>
<text x="158.7" y="107.7">6</text>
<text x="190.4" y="102.6">4</text>
<text x="190.4" y="105.2">5</text>
<text x="190.4" y="107.7">6</text>
<text x="250.8" y="103.9">3</text>
<text x="266" y="103.9">4</text>
<text x="34" y="109.3" transform="rotate(-90 34 109.3)">4</text>
<text x="100.1" y="109.3" transform="rotate(-90 100.1 109.3)">33</text>
<text x="158.7" y="110.2">7</text>
<text x="158.7" y="112.8">8</text>
<text x="190.4" y="110.2">7</text>
<text x="190.4" y="112.8">8</text>
<text x="38.1" y="136.9">A4</text>
<text x="140.3" y="136.9">1</text>
<text x="153" y="136.9">5</text>
<text x="38.1" y="142">A5</text>
<text x="140.3" y="139.4">3</text>
<text x="153" y="139.4">4</text>
<text x="192.1" y="143.1">R9</text>
<text x="249.5" y="143.3">1</text>
<text x="264.7" y="143.3">2</text>
<text x="38" y="144.5">B5</text>
<text x="38.1" y="149.6">A7</text>
<text x="66.6" y="149.6">1</text>
<text x="70.9" y="146.8" transform="rotate(-90 70.9 146.8)">5</text>
<text x="74.2" y="149.6">6</text>
<text x="147.1" y="146.8" transform="rotate(-90 147.1 146.8)">2</text>
<text x="249.5" y="145.8">3</text>
<text x="264.7" y="145.8">4</text>
<text x="38" y="152.1">B7</text>
<text x="38.1" y="154.7">A6</text>
<text x="66.6" y="152.1">3</text>
<text x="74.2" y="152.1">4</text>
<text x="38" y="157.2">B6</text>
<text x="70.9" y="156.9" transform="rotate(-90 70.9 156.9)">2</text>
<text x="38" y="167.4">B8</text>
<text x="38.1" y="164.8">A8</text>
<text x="26.4" y="174" transform="rotate(-90 26.4 174)">A1</text>
<text x="18.8" y="174" transform="rotate(-90 18.8 174)">S1</text>
</g>
<g font-size="1.8" fill="#98c379">
<text x="256.8" y="51.7">DIN</text>
<text x="261.3" y="51.7">DOUT</text>
<text x="262.5" y="49.8" transform="rotate(-90 262.5 49.8)">VDD</text>
<text x="262.5" y="55.6" transform="rotate(-90 262.5 55.6)">VSS</text>
<text x="80.5" y="64.4">GPIO2</text>
<text x="113.6" y="64.4">LNA_IN</text>
<text x="188.5" y="64.4">FEED</text>
<text x="80.5" y="66.9">GPIO3</text>
<text x="80.5" y="69.4">GPIO8</text>
<text x="80.5" y="72">GPIO9</text>
<text x="91" y="69" transform="rotate(-90 91 69)">VDD3P3</text>
<text x="106.3" y="69.4" transform="rotate(-90 106.3 69.4)">VDD_SPI</text>
<text x="111.4" y="66.4" transform="rotate(-90 111.4 66.4)">VDDA</text>
<text x="112" y="69.4">CHIP_EN</text>
<text x="188.5" y="66.9">NC</text>
<text x="80.5" y="74.5">GPIO10</text>
<text x="80.5" y="77.1">GPIO18</text>
<text x="96.1" y="73.5" transform="rotate(-90 96.1 73.5)">VDD3P3_RTC</text>
<text x="101.2" y="73.8" transform="rotate(-90 101.2 73.8)">VDD3P3_CPU</text>
<text x="114.9" y="74.5">MTMS</text>
<text x="115.6" y="77.1">MTDI</text>
<text x="80.5" y="79.6">GPIO19</text>
<text x="114.9" y="82.1">MTDO</text>
<text x="115" y="79.6">MTCK</text>
<text x="80.5" y="84.7">U0TXD</text>
<text x="80.5" y="87.2">U0RXD</text>
<text x="114.1" y="89.8">SPIWP</text>
<text x="114.3" y="87.2">SPIHD</text>
<text x="80.5" y="92.3">XTAL_32K_P</text>
<text x="80.5" y="94.8">XTAL_32K_N</text>
<text x="113.2" y="92.3">SPICS0</text>
<text x="113.3" y="94.8">SPICLK</text>
<text x="80.5" y="97.4">XTAL_N</text>
<text x="80.5" y="99.9">XTAL_P</text>
<text x="115.5" y="99.9">SPIQ</text>
<text x="115.6" y="97.4">SPID</text>
<text x="101.2" y="106.2" transform="rotate(-90 101.2 106.2)">GND</text>
<text x="254.5" y="102.5">1</text>
<text x="254.5" y="105">3</text>
<text x="262.2" y="102.5">2</text>
<text x="262.2" y="105">4</text>
<text x="30.7" y="138">VBUS</text>
<text x="31.9" y="143.1">CC1</text>
<text x="142.5" y="138">IN</text>
<text x="142.5" y="140.6">EN</text>
<text x="148.3" y="138">OUT</text>
<text x="149.4" y="140.6">BP</text>
<text x="31.9" y="145.6">CC2</text>
<text x="43.2" y="149.5">USBC_N</text>
<text x="148.2" y="144.5" transform="rotate(-90 148.2 144.5)">GND</text>
<text x="253.2" y="144.4">1</text>
<text x="253.2" y="146.9">3</text>
<text x="261" y="144.4">2</text>
<text x="261" y="146.9">4</text>
<text x="32.8" y="150.7">D-</text>
<text x="32.8" y="153.3">D-</text>
<text x="32.8" y="155.8">D+</text>
<text x="43.3" y="154.6">USBC_P</text>
<text x="32.8" y="158.3">D+</text>
<text x="30.6" y="166">SBU1</text>
<text x="19.9" y="169.2" transform="rotate(-90 19.9 169.2)">SHIELD</text>
<text x="27.5" y="169.2" transform="rotate(-90 27.5 169.2)">GND</text>
<text x="30.6" y="168.5">SBU2</text>
</g>
<text font-size="1.1" fill="#e06c75" x="262.6" y="55.6">RGB</text>
</svg>
